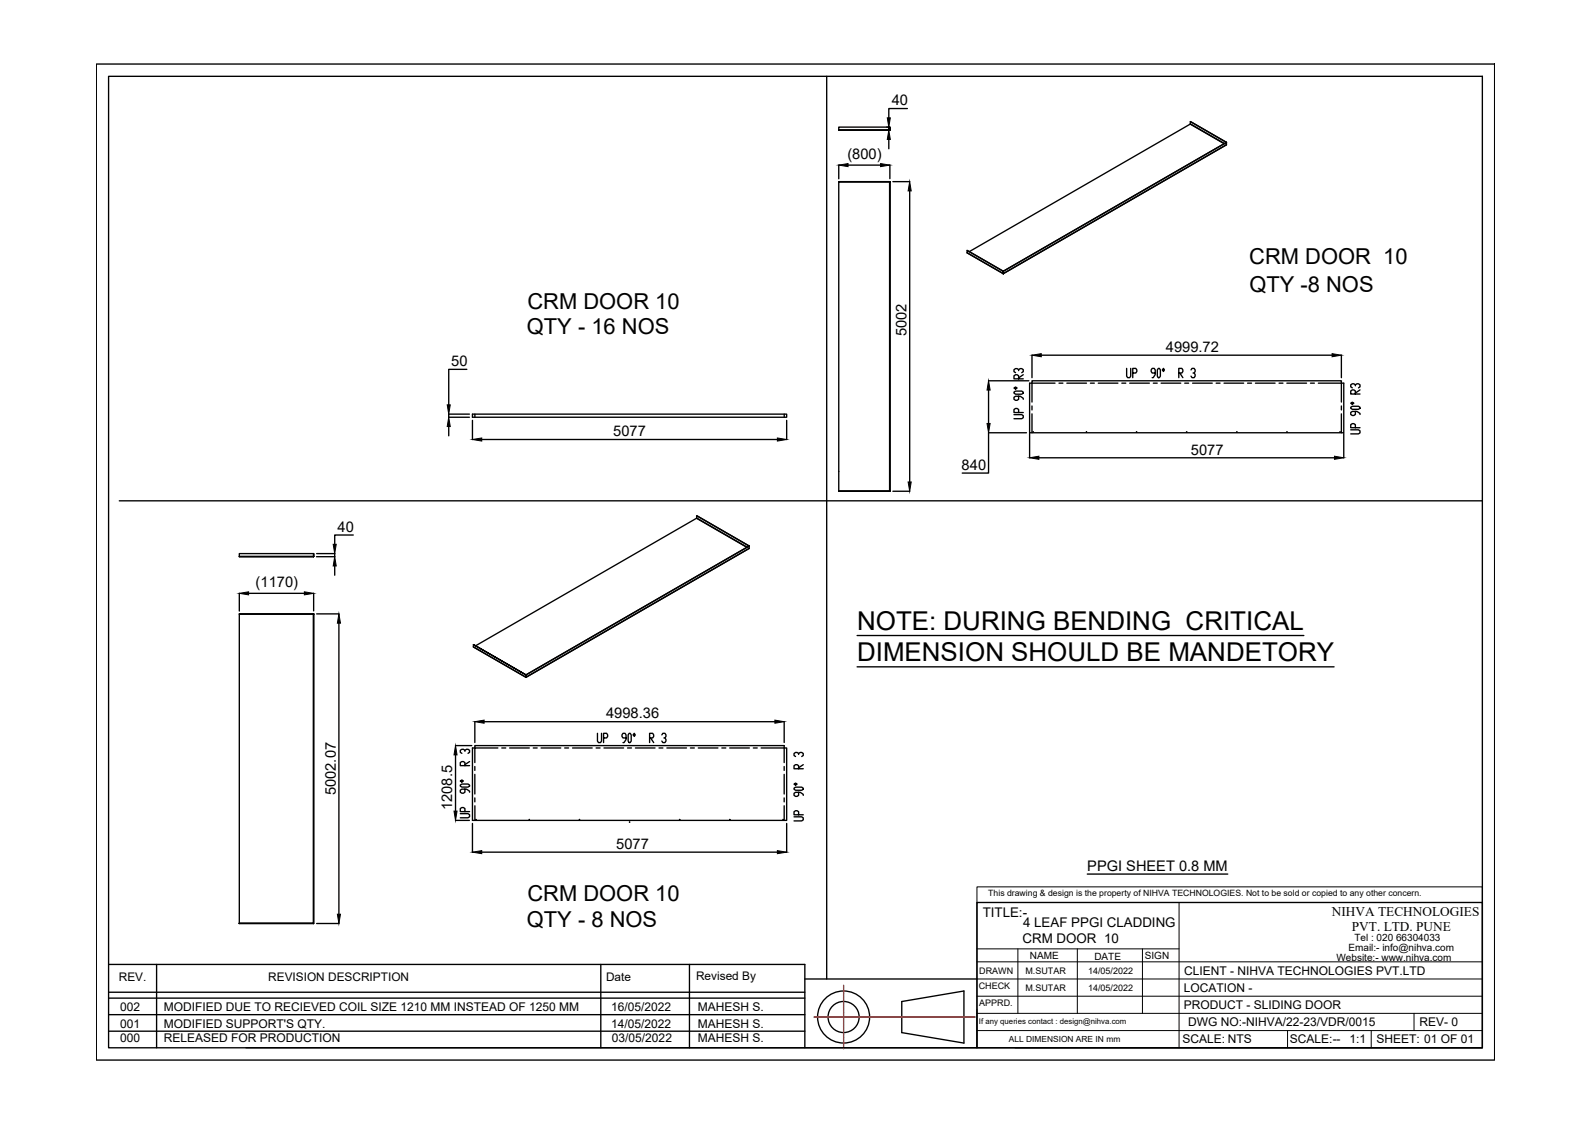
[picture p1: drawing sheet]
<svg xmlns="http://www.w3.org/2000/svg" width="297mm" height="210mm" viewBox="0 0 297 210" stroke-linecap="round" stroke-linejoin="round" font-family="sans-serif">
<!-- layer: 0 -->
<g fill="none" stroke="#000" stroke-width=".25">
<path d="M18 12h261.4v186.1h-261.4zM20.3 14.3h256.8v181.5h-256.8zM154.5 14.3v168.7M156.8 23.8h9.5v.5h-9.5zM156.8 24.3h9.5zM156.8 30.8v2.6M156.8 34h9.5v57.8M158.5 30.9h6.1M165.8 23.8h.3v.5h-.4M166.1 26.1v1.7M166.3 24.3v-.5v.5M166.3 34h-9.5"/>
<path d="M166.3 34h-9.5v57.8M166.3 30.8v2.6M166.9 34h3.2M169.6 20.3h-3.5v1.7M170.1 35.7v54.4M222.5 23.1v.1M222.5 22.7l6.8 3.9M228.8 26.9l-6.3-3.7-41.3 23.8M228.9 26.8l-6.4-3.6v-.5l6.8 3.9-41.8 24.1M229.3 27.1l-41.7 24M229.3 26.6h.1M180.8 46.8l6.7 3.9"/>
<path d="M180.8 47.2l6.7 3.9M187.5 50.7l-6.7-3.9v.4l6.7 3.9M187.5 50.7v.4zM187.6 51.1h.1M187.5 51.1h.1M187.6 50.7v.4l-.1-.4 41.8-24.1v.5l-41.7 24M83.9 77.4h3.8M83.9 78h3.8M83.9 77.4v.6M83.9 79.7v1.8M87.3 69h-3.4v6.7M88.3 77.4h58.8v.6h-58.8z"/>
<path d="M88.3 78.6v3.6M88.8 77.4v.6M146.6 77.4v.6M147.1 78.6v3.6M184.8 71.2h7.5M184.8 72.9v6.3M189.5 77.5h1.5l.3 .2v.4l-.3 .2h-1.5M189.5 73.3l.3-.2h1.2l.3 .2v.2l-.3 .2h-1.2l-.3-.2zM189.5 72.5l.3-.2 .3 .2-.3 .2zM190.4 77.1v-.6l-.3-.2-.6 .2v.6h1.8M190.4 74.1v.5l-.3 .2-.6-.2v-.3l.3-.2h.9l.6 .3v.2M190.4 70.8v-.6l-.3-.2-.6 .2v.6h1.8"/>
<path d="M190.4 69.3v-.2l-.3-.2-.6 .2v.4l.3 .2M190.4 69.1l.3-.2 .6 .2v.4l-.3 .2M191.3 70l-.9 .6M192.9 75.2v-4h57.9v4M192.9 66.4v4.2M192.9 75.9v.7M192.9 77.4v3.5M194.6 66.4h54.4M197.2 71.6h-4.7v9.3h58.7v-9.3h-4.8M198 71.6h.7M199.4 71.6h3.7M203.8 71.6h.8"/>
<path d="M205.3 71.6h3.7M209.7 71.6h.7M210.6 68.9v1.4l.2 .3h.4l.2-.3v-1.4M211.2 71.6h3.7M211.8 69.7h.5l.2-.3-.2-.5h-.5v1.7M215.6 71.6h.7M216 69.7h-.6l-.2-.3 .2-.5h.4l.2 .2v.9l-.4 .6h-.2M216.5 68.9h.2l.2 .2v1.2l-.2 .3h-.2l-.2-.3v-1.2zM217.1 71.6h3.6M217.5 68.9l.2 .2-.2 .3-.2-.3zM220.4 69.7h.5l.2-.3-.2-.5h-.5v1.7M220.5 69.7l.6 .9"/>
<path d="M221.5 71.6h.7M222.6 69.1l.2-.2h.4l.2 .2-.2 .6h-.2M222.9 71.6h3.7M223.2 69.7l.2 .3-.2 .6h-.4l-.2-.3M227.3 71.6h.8M228.8 71.6h3.7M233.2 71.6h.8M234.7 71.6h3.7M239.1 71.6h.7M240.6 71.6h3.6M245 71.6h.7M250.8 66.4v4.2"/>
<path d="M250.8 75.9v.7M250.8 77.4v3.5M252.5 76.1l.3-.2h1.1l.3 .2v.2l-.3 .2h-1.1l-.3-.2zM252.5 75.4l.3-.2 .3 .2-.3 .2zM253.4 79.9v-.5l-.3-.2-.6 .2v.5h1.7M253.4 76.9v.6l-.3 .2-.6-.2v-.4l.3-.2h.9l.5 .4v.2M253.4 73.6v-.5l-.3-.2-.6 .2v.5h1.7M253.4 72.1v-.2l-.3-.2-.6 .2v.4l.3 .2M253.4 71.9l.3-.2 .5 .2v.4l-.3 .2M254.2 72.9l-.8 .6M22.3 93.6h254.8M90.1 82.1h55.2"/>
<path d="M130.2 96.8v.1M130.2 96.4l9.8 5.7M156.8 91.8h9.5h-9.5M156.8 88.1h.1M166.3 91.8h-9.5M166.3 91.8v-57.8v57.8M166.3 91.8h.1M166.9 91.8h3.2M191.9 80.9h-7.1v7.5h-4.9M192.5 81v4.6M194.2 85.6h55.3M251.2 81v4.6"/>
<path d="M252.5 80.3h1.4l.3 .2v.4l-.3 .2h-1.4M44.7 103.5h13.9v.5h-13.9zM44.7 104h13.9M44.7 114.7l13.9 .1zM44.7 110.9v3.3M46.5 110.9h10.4M58.6 114.8v57.8h-13.9h13.8M58.6 114.8l-.1 57.8M58.6 104v-.5v.5M58.6 104h.1M58.6 114.7v.1M58.6 114.8v57.8"/>
<path d="M58.6 114.8h-13.9v57.8M58.6 110.9v3.3M59.2 103.5h3.4v.6h-3.4M59.2 114.7h4.2M62.6 105.8v1.7M63.4 116.5v54.4M66 100h-3.4v1.7M139.6 102.3l-9.4-5.4-41.3 23.8M140 102.1h.1M140 102.1l-9.8-5.7v.4l9.5 5.5M140 102.1l-41.7 24M140 102.5l-41.7 24.1"/>
<path d="M160.2 118.8h83.5M85.1 139.4h3.1M88.5 120.9l9.8 5.7M88.5 120.5l9.8 5.6zM88.5 120.5v.4l9.8 5.7v-.5M88.8 134.9v3.9M90.5 134.9h54.4M93.1 139.8h-4.3v2.7M93.8 139.8h.7M95.3 139.8h3.6M98.3 126.1v.5M98.3 126.1l41.7-24v.4l-41.7 24.1z"/>
<path d="M98.3 126.6h.1M99.7 139.8h.7M101.1 139.8h3.7M105.6 139.8h.7M107 139.8h3.7M111.4 139.8h.8M111.7 137.1v1.4l.2 .3h.4l.1-.3v-1.4M112.8 137.9h.6l.2-.3-.2-.5h-.6v1.7M112.9 139.8h3.7M117 137.9h-.5l-.2-.3 .2-.5h.3l.2 .3v.8l-.4 .6h-.1M117.3 139.8h.7M117.6 137.1h.2l.2 .3v1.1l-.2 .3h-.2l-.2-.3v-1.1z"/>
<path d="M118.6 137.1l.2 .3-.2 .2-.2-.2zM118.8 139.8h3.6M121.4 137.9h.6l.2-.3-.2-.5h-.6v1.7M121.6 137.9l.6 .9M123.2 139.8h.7M123.7 137.4l.2-.3h.4l.2 .5-.2 .3h-.2M124.3 137.9l.2 .3-.2 .6h-.4l-.2-.3M124.7 139.8h3.6M129.1 139.8h.7M130.5 139.8h3.7M134.9 139.8h.8M136.4 139.8h3.7"/>
<path d="M140.8 139.8h.8M142.3 139.8h4.8v13.5h-58.8v-13.5h.5v-.4h57.8v3.1M146.6 134.9v3.9M160.2 124.6h89.2M85.1 153.3h2.6M85.2 141.1v10.5M86 152.1h1.5l.3 .2v.4l-.3 .2h-1.5M86 146.7l.3-.2h1.2l.3 .2v.2l-.3 .2h-1.2l-.3-.2zM86 146l.3-.2 .3 .2-.3 .2zM86.9 151.7v-.6l-.3-.2-.6 .2v.6h1.8M86.9 147.5v.6l-.3 .2-.6-.2v-.4l.3-.2h.9l.6 .4v.2M86.9 143.1v-.6l-.3-.2-.6 .2v.6h1.8"/>
<path d="M86.9 140.4v-.2l-.3-.2-.6 .2v.4l.3 .2M86.9 140.2l.3-.2 .6 .2v.4l-.3 .2M87.8 142.3l-.9 .6M88.3 153.9v5.4M88.8 143.3v.7M88.8 144.7v3.7M88.8 149.1v.8M88.8 150.6v2.7M90.1 159.3h55.2M146.6 143.3v.7M146.6 144.7v3.7M146.6 149.1v.8"/>
<path d="M146.6 150.6v2.7M147.1 153.9v5.4M148.4 152.7h1.5l.3 .2v.3l-.3 .2h-1.5M148.4 147.3l.3-.2h1.2l.3 .2v.2l-.3 .2h-1.2l-.3-.2zM148.4 146.6l.3-.2 .3 .2-.3 .1zM149.3 152.3v-.6l-.3-.2-.6 .2v.6h1.8M149.3 148.1v.6l-.3 .2-.6-.2v-.4l.3-.2h.9l.6 .4v.2M149.3 143.7v-.6l-.3-.2-.6 .2v.6h1.8M149.3 141v-.2l-.3-.2h-.3l-.3 .2v.4l.3 .2M149.3 140.8l.3-.2 .6 .2v.4l-.3 .2M150.2 142.9l-.9 .6M58.5 172.6h-13.8"/>
<path d="M59.2 172.6h4.2M182.6 168.7h94.5v27.1h-94.5zM203.3 163.4h26.2M20.3 180.3h130.2v15.5h-104.5M20.3 192.7h130.2M20.3 185.5h130.2M20.3 189.7h130.2M20.3 186.6h130.2M29.3 180.3v15.5M112.3 180.3v15.5M128.9 180.3v15.5M150.5 195.8h32.1"/>
<path d="M150.5 183h32.1M168.6 187.2l11.6-2v9.8l-11.6-2zM189.8 195.8h87.3"/>
<circle cx="193.1" cy="80.7" r=".03"/>
<circle cx="203.1" cy="80.7" r=".03"/>
<circle cx="212.5" cy="80.7" r=".03"/>
<circle cx="221.8" cy="80.7" r=".03"/>
<circle cx="231.2" cy="80.7" r=".03"/>
<circle cx="240.6" cy="80.7" r=".03"/>
<circle cx="250.5" cy="80.7" r=".03"/>
<circle cx="89" cy="153.2" r=".03"/>
<circle cx="98.9" cy="153.2" r=".03"/>
<circle cx="108.3" cy="153.2" r=".03"/>
<circle cx="117.7" cy="153.7" r=".03"/>
<circle cx="127" cy="153.2" r=".03"/>
<circle cx="136.4" cy="153.2" r=".03"/>
<circle cx="146.4" cy="153.2" r=".03"/>
<circle cx="157.7" cy="190.1" r="4.9"/>
<circle cx="157.7" cy="190.1" r="2.91"/>
</g>
<g fill="none" stroke="#000" stroke-width=".19">
<path d="M182.6 165.8h94.5v2.9h-94.5zM182.6 179.8h94.5M182.6 168.7v27.1M182.6 177.4h37.8M184.2 168.7h92.9M190.3 177.4v12M201.4 177.4v12M213.6 177.4v12M220.4 168.7v27.1M182.6 189.4h94.5M182.6 186.2h94.5M182.6 183h94.5"/>
<path d="M182.6 192.6h94.5M240.7 192.6v3.2M256.3 192.6v3.2M264.3 189.4v3.2"/>
</g>
<g fill="none" stroke="#f00" stroke-width=".25">
<path d="M152.2 190.1h.2M152.5 190.1h.1M152.7 190.1h.3M153.1 190.1h.1M153.2 190.1h.4M153.7 190.1h.1M153.8 190.1h.4M154.3 190.1h.1M154.4 190.1h.4M154.9 190.1h.1M155 190.1h.4M155.4 190.1h.1"/>
<path d="M155.6 190.1h.4M156 190.1h.1M156.2 190.1h.3M156.6 190.1h.1M156.8 190.1h.3M157.2 190.1h.1M157.4 190.1h.3M157.7 184.2v.2M157.7 184.5v.1M157.7 184.6v.4M157.7 185.1h.1M157.7 185.2v.4"/>
<path d="M157.7 185.7h.1M157.7 185.8v.4M157.7 186.2v.1M157.7 186.4v.4M157.7 186.8v.1M157.7 187v.3M157.7 187.4v.1M157.7 187.6v.3M157.7 188v.1M157.7 188.2v.3M157.7 188.6v.1M157.7 188.7v.4"/>
<path d="M157.7 189.2v.1M157.7 189.3v.4M157.7 189.8h.1M157.7 189.9v.4M157.7 190.4h.1M157.7 190.5v.4M157.7 190.9v.1M157.7 191.1v.4M157.7 191.5v.1M157.7 191.7v.3M157.7 192.1v.1M157.7 192.3v.3"/>
<path d="M157.7 192.7v.1M157.7 192.8v.4M157.7 193.3v.1M157.7 193.4v.4M157.7 193.9v.1M157.7 194v.4M157.7 194.5h.1M157.7 194.6v.4M157.7 195.1h.1M157.7 195.2v.4M157.7 195.6v.1M157.7 195.8v.2"/>
<path d="M157.8 190.1h.1M157.9 190.1h.4M158.4 190.1h.1M158.5 190.1h.4M159 190.1h.1M159.1 190.1h.4M159.6 190.1h.1M159.7 190.1h.4M160.1 190.1h.1M160.3 190.1h.4M160.7 190.1h.1M160.9 190.1h.3"/>
<path d="M161.3 190.1h.1M161.5 190.1h.3M161.9 190.1h.1M162.1 190.1h.3M162.5 190.1h.1M162.6 190.1h.4M163.1 190.1h.1M163.2 190.1h.4M163.7 190.1h.1M163.8 190.1h.4M164.3 190.1h.1M164.4 190.1h.4"/>
<path d="M164.8 190.1h.1M165 190.1h.4M165.4 190.1h.1M165.6 190.1h.4M166 190.1h.1M166.2 190.1h.3M166.6 190.1h.1M166.8 190.1h.3M167.2 190.1h.1M167.3 190.1h.4M167.8 190.1h.1M167.9 190.1h.4"/>
<path d="M168.4 190.1h.1M168.5 190.1h.4M169 190.1h.1M169.1 190.1h.4M169.6 190.1h.1M169.7 190.1h.4M170.1 190.1h.1M170.3 190.1h.4M170.7 190.1h.1M170.9 190.1h.3M171.3 190.1h.1M171.5 190.1h.3"/>
<path d="M171.9 190.1h.1M172.1 190.1h.3M172.5 190.1h.1M172.6 190.1h.4M173.1 190.1h.1M173.2 190.1h.4M173.7 190.1h.1M173.8 190.1h.4M174.3 190.1h.1M174.4 190.1h.4M174.8 190.1h.1M175 190.1h.4"/>
<path d="M175.4 190.1h.1M175.6 190.1h.3M176 190.1h.1M176.2 190.1h.3M176.6 190.1h.1M176.8 190.1h.3M177.2 190.1h.1M177.3 190.1h.4M177.8 190.1h.1M177.9 190.1h.4M178.4 190.1h.1M178.5 190.1h.4"/>
<path d="M179 190.1h.1M179.1 190.1h.4M179.5 190.1h.1M179.7 190.1h.4M180.1 190.1h.1M180.3 190.1h.3M180.7 190.1h.1M180.9 190.1h.3M181.3 190.1h.1M181.5 190.1h.3M181.9 190.1h.1M182 190.1h.3"/>
</g>
<g fill="#000" stroke="#000" stroke-width=".19">
<path d="M156.8 30.9l1.7-.3v.5zM164.6 30.6l1.7 .3-1.7 .2zM166.1 24.3l.3 1.8h-.5zM165.9 22h.5l-.3 1.8zM170.1 34l.2 1.7h-.5zM83.9 78l.3 1.7h-.6zM83.6 75.7h.6l-.3 1.7zM184.8 71.2l.3 1.7h-.6zM184.5 79.2h.6l-.3 1.7zM192.9 66.4l1.7-.3v.6zM249 66.1l1.8 .3-1.8 .3zM88.3 82.1l1.8-.2v.5z"/>
<path d="M145.3 81.9l1.8 .2-1.8 .3zM169.8 90.1h.5l-.2 1.7zM192.5 85.6l1.7-.3v.6zM249.5 85.3l1.7 .3-1.7 .3zM44.7 110.9l1.8-.3v.6zM56.9 110.6l1.7 .3-1.7 .3zM62.6 104.1l.3 1.7h-.6zM62.3 101.7h.6l-.3 1.8zM63.4 114.7l.2 1.8h-.5zM88.8 134.9l1.7-.3v.6zM144.9 134.6l1.7 .3-1.7 .3zM85.2 139.4l.2 1.7h-.5z"/>
<path d="M84.9 151.6h.5l-.2 1.7zM88.3 159.3l1.8-.3v.6zM145.3 159l1.8 .3-1.8 .3zM63.1 170.9h.5l-.2 1.7z"/>
</g>
<g font-size="4.8">
<text x="160.2" y="117.8">NOTE: DURING BENDING CRITICAL</text>
<text x="160.2" y="123.6">DIMENSION SHOULD BE MANDETORY</text>
</g>
<g font-size="4.1">
<text x="233.5" y="49.4">CRM DOOR 10</text>
<text x="98.6" y="57.7">CRM DOOR 10</text>
<text x="233.6" y="54.5">QTY -8 NOS</text>
<text x="98.5" y="62.5">QTY - 16 NOS</text>
<text x="98.5" y="173.2">QTY - 8 NOS</text>
<text x="98.6" y="168.4">CRM DOOR 10</text>
</g>
<g font-size="2.7">
<text x="166.7" y="19.7">40</text>
<text x="158.4" y="29.7">(800)</text>
<text x="169.4" y="62.9" transform="rotate(-90 169.4 62.9)">5002</text>
<text x="217.9" y="65.8">4999.72</text>
<text x="84.3" y="68.4">50</text>
<text x="114.6" y="81.5">5077</text>
<text x="179.8" y="87.8">840</text>
<text x="222.6" y="85">5077</text>
<text x="63.1" y="99.4">40</text>
<text x="47.8" y="109.7">(1170)</text>
<text x="113.3" y="134.3">4998.36</text>
<text x="62.7" y="148.6" transform="rotate(-90 62.7 148.6)">5002.07</text>
<text x="84.5" y="151.4" transform="rotate(-90 84.5 151.4)">1208.5</text>
<text x="115.2" y="158.7">5077</text>
<text x="203.3" y="162.8">PPGI SHEET 0.8 MM</text>
</g>
<g font-size="2.5">
<text x="183.7" y="171.4">TITLE:-</text>
<text x="191.2" y="173.2">4 LEAF PPGI CLADDING</text>
<text x="249" y="171.3">NIHVA TECHNOLOGIES</text>
<text x="191.1" y="176.2">CRM DOOR 10</text>
<text x="252.7" y="174.1">PVT. LTD. PUNE</text>
</g>
<g font-size="2.2">
<text x="22.2" y="183.4">REV.</text>
<text x="50.1" y="183.4">REVISION DESCRIPTION</text>
<text x="113.3" y="183.4">Date</text>
<text x="130.1" y="183.2">Revised By</text>
<text x="221.3" y="185.4">LOCATION -</text>
<text x="221.3" y="182.2">CLIENT - NIHVA TECHNOLOGIES PVT.LTD</text>
<text x="22.5" y="189">002</text>
<text x="30.6" y="189">MODIFIED DUE TO RECIEVED COIL SIZE 1210 MM INSTEAD OF 1250 MM</text>
<text x="114.2" y="189">16/05/2022</text>
<text x="130.4" y="189.1">MAHESH S.</text>
<text x="221.3" y="188.6">PRODUCT - SLIDING DOOR</text>
<text x="222.1" y="191.8">DWG NO:-NIHVA/22-23/VDR/0015</text>
<text x="265.4" y="191.8">REV- 0</text>
<text x="22.5" y="192.1">001</text>
<text x="22.5" y="194.8">000</text>
<text x="30.6" y="194.8">RELEASED FOR PRODUCTION</text>
<text x="30.6" y="192.1">MODIFIED SUPPORT'S QTY.</text>
<text x="114.2" y="192.1">14/05/2022</text>
<text x="114.4" y="194.8">03/05/2022</text>
<text x="130.4" y="192.1">MAHESH S.</text>
<text x="130.4" y="194.8">MAHESH S.</text>
<text x="221" y="195">SCALE: NTS</text>
<text x="241.1" y="195">SCALE:--</text>
<text x="252.2" y="195">1:1</text>
<text x="257.3" y="195">SHEET: 01 OF 01</text>
</g>
<g font-size="1.9">
<text x="192.5" y="179.3">NAME</text>
<text x="204.6" y="179.4">DATE</text>
<text x="214" y="179.2">SIGN</text>
<text x="249.8" y="179.6">Website:- www.nihva.com</text>
<text x="252.1" y="177.8">Email:- info@nihva.com</text>
<text x="253.2" y="176">Tel : 020 66304033</text>
</g>
<g font-size="1.7">
<text x="183" y="184.9">CHECK</text>
<text x="183" y="182.1">DRAWN</text>
<text x="191.7" y="185.2">M.SUTAR</text>
<text x="191.7" y="182">M.SUTAR</text>
<text x="203.4" y="182">14/05/2022</text>
<text x="203.4" y="185.2">14/05/2022</text>
<text x="183" y="188.1">APPRD.</text>
</g>
<g font-size="1.6">
<text x="184.7" y="167.6">This drawing &amp; design is the property of NIHVA TECHNOLOGIES. Not to be sold or copied to any other concern.</text>
<text x="188.6" y="194.8">ALL DIMENSION ARE IN mm</text>
</g>
<text font-size="1.5" x="183" y="191.4">If any queries contact : design@nihva.com</text>
</svg>
